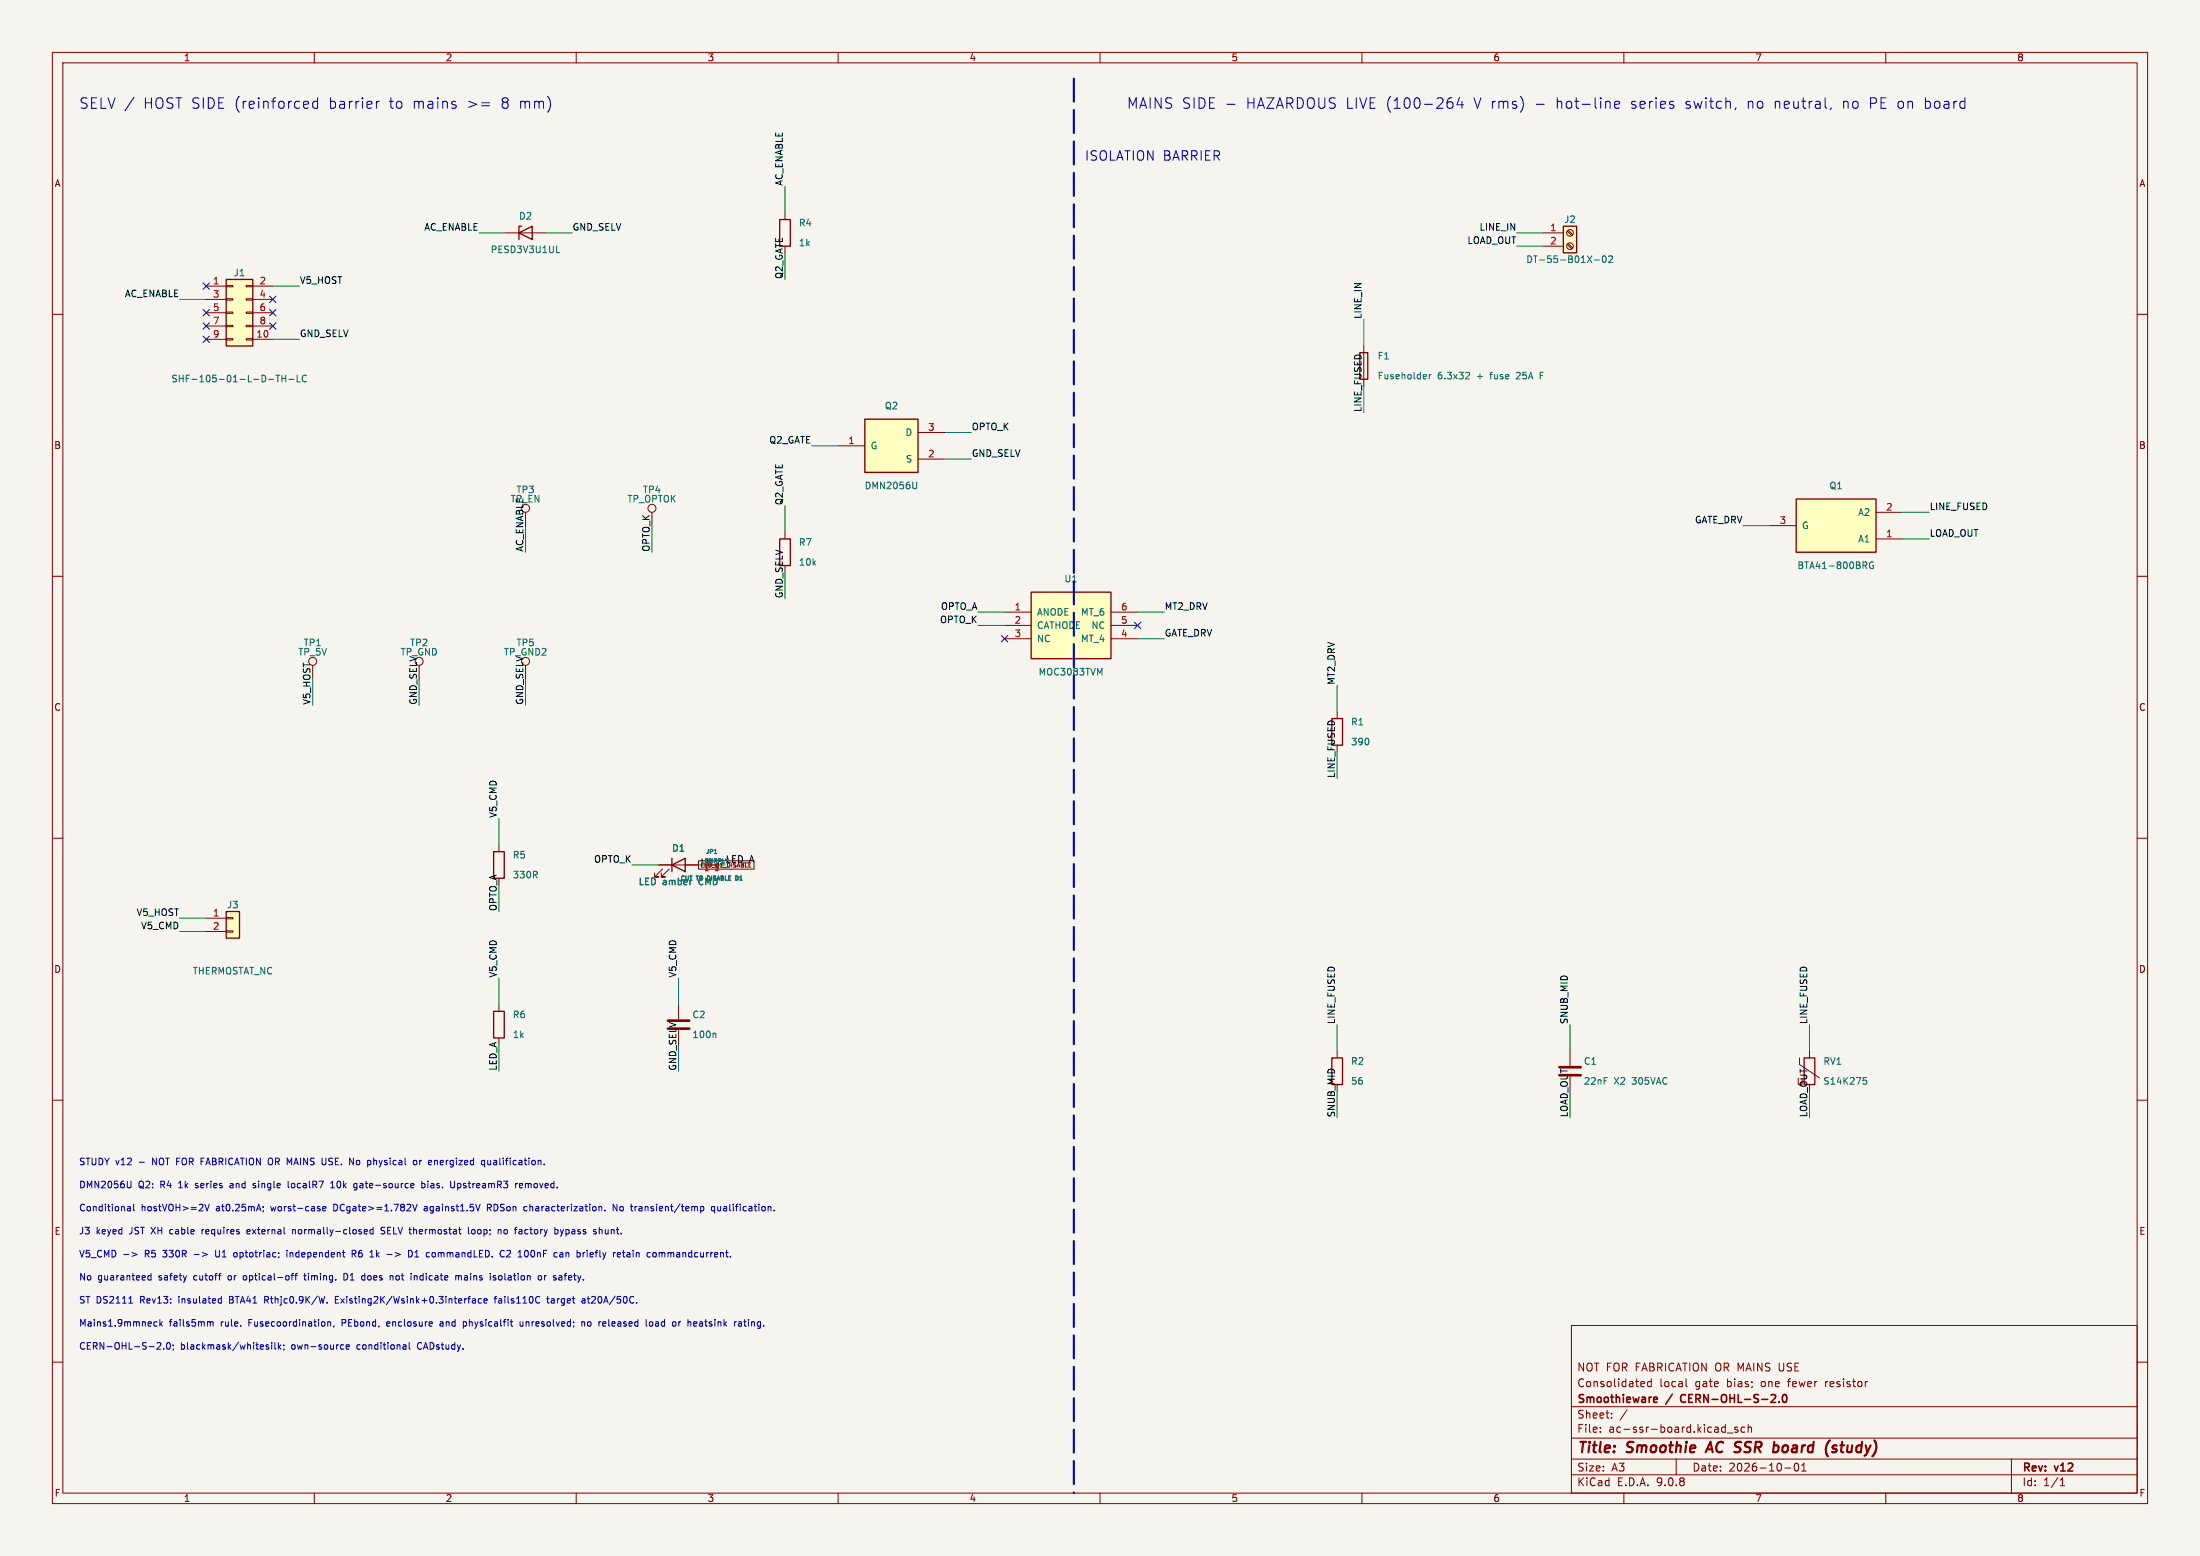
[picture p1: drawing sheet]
<svg xmlns="http://www.w3.org/2000/svg" width="420mm" height="297mm" viewBox="0 0 420 297" stroke-linecap="round" stroke-linejoin="round" font-family="sans-serif">
<path d="M0 0h420v297h-420z" fill="#f5f4ef" stroke="#f5f4ef" stroke-width=".19"/>
<g fill="none" stroke="#840000" stroke-width=".19">
<path d="M10 10h400v277h-400zM12 12h396v273h-396zM60 10v2M110 10v2M160 10v2M210 10v2M260 10v2M310 10v2M360 10v2M10 60h2M408 60h2M10 110h2"/>
<path d="M408 110h2M10 160h2M408 160h2M10 210h2M408 210h2M300 253h108v32h-108zM10 260h2M300 278.5h108M300 274.5h108M300 268.5h108M305.5 273.2v.2M305.5 272.5v.1"/>
<path d="M307.7 270.5v.2M307.7 269.8v.1M310.6 269.1l-1.3 1.9M313.7 263.7l.2 .3-.7 .2M313.9 264.6l-.2 .1M315.2 263.2v1.5M315.2 263.8l-.4-.1-.3 .3 .2 .6h.5M320 278.5v3M321.9 263.2v1.3l.2 .2M329.2 272.4l.2 .1M329.4 271.9v1.5M329.4 273.3l-.2 .1"/>
<path d="M329.7 273.5h1.2M331.7 272.5l-.3-.1-.2 .2v.2l.5 .2v.3h-.5M333.1 272.5l-.4-.1-.3 .3 .1 .6h.6M333.7 272.5l.2-.1 .4 .1 .1 .9M333.7 271.9v1.5M342.7 279.4l.2-.1a.8 .8 0 0 1 .5 .7 .8 .8 0 0 1-.5 .8l-.2-.2-.2-.4zM343.9 279.7l.5-.4v1.5M384 278.5v6.5M408 260h2M60 285v2M110 285v2M160 285v2"/>
<path d="M210 285v2M260 285v2M300 281.5h108M310 285v2M340.7 280.2h1.2M343.9 280.8h.9M360 285v2M393.3 283.6h.9M393.3 282.5l.4-.4v1.5"/>
<circle cx="124.5" cy="97" r=".76"/>
</g>
<path d="M326.5 275.2l-.9 2M349.3 274.9l-.1 .1M349.9 276.4l.5 .1 .2 .3-.1 .3-.6 .1M350.6 276a.5 .5 0 0 0-.8 .2" fill="none" stroke="#840000" stroke-width=".4"/>
<path d="M315.9 266.7l.4 .1 .1 .2-.7 .2M316.3 267.6l-.4 .1M321 266.4l-.2 .4 .2 .7M338 267.7h1M338.9 266.3v.5M339.6 267.5v.2M340.4 266.3l.2-.1a.8 .8 0 0 1 .5 .7 .8 .8 0 0 1-.5 .8l-.2-.2-.1-.4z" fill="none" stroke="#840000" stroke-width=".3"/>
<path d="M298.4 43.2h2.6v5.1h-2.6z" fill="#ffffc2"/>
<path d="M298.4 43.2h2.6v5.1h-2.6z" fill="none" stroke="#840000" stroke-width=".25"/>
<g fill="none" stroke="#840000" stroke-width=".19">
<path d="M294.6 44.5h3.8M294.6 47h3.8M299.2 44.1l.9 .9M299.2 46.7l.9 .8M299.4 43.9l.8 .9M299.4 46.5l.8 .8"/>
<circle cx="299.7" cy="44.4" r=".63"/>
<circle cx="299.7" cy="47" r=".63"/>
</g>
<path d="M304.4 49.6h.9M306 49l.2-.2a.68 .68 0 0 1 .4 .7 .68 .68 0 0 1-.4 .6l-.3-.5zM307.1 49l.5-.2 .2 .4-.8 .9h.8" fill="none" stroke="#006464" stroke-width=".19"/>
<path d="M196.8 113h15.3v12.7h-15.3z" fill="#ffffc2"/>
<path d="M259.6 67.3h1.5v5.1h-1.5zM196.8 113h15.3v12.7h-15.3z" fill="none" stroke="#840000" stroke-width=".25"/>
<path d="M260.3 66v6.4M191.8 116.8h5M191.8 119.4h5M212.1 116.8h5.1M212.1 119.4h5.1M191.8 121.9h5M212.1 121.9h5.1" fill="none" stroke="#840000" stroke-width=".19"/>
<path d="M272.9 71.5v.8M273.2 71.5l-.3 .2M280 71.1h.4l.1 .3-.7 .9h.7M294 71.7h.4M294.6 71.1h-.6v1.2" fill="none" stroke="#006464" stroke-width=".19"/>
<path d="M342.9 95.3h15.2v10.1h-15.2z" fill="#ffffc2"/>
<path d="M342.9 95.3h15.2v10.1h-15.2zM254.3 137.2h2v5h-2zM254.3 201.9h2v5.1h-2zM344.4 201.9h2.1v5.1h-2.1z" fill="none" stroke="#840000" stroke-width=".25"/>
<path d="M358.1 97.8h5.1M337.8 100.3h5.1M358.1 102.9h5.1M255.3 135.9v1.3M255.3 200.7v1.2M299.7 200.7v2.8M343.5 201.9v1.3l3.8 2.5M345.4 200.7v1.2" fill="none" stroke="#840000" stroke-width=".19"/>
<path d="M356 107.9l.4 .6M356.3 107.3l.1 .2-.1 .4M357.6 107.3a.59 .59 0 0 0-.7 .6 .59 .59 0 0 0 .7 .6l.1-.5h-.3M355.7 206.2h.4l.3 .2-.1 .5h-.6M355.7 205.7h.6" fill="none" stroke="#006464" stroke-width=".19"/>
<path d="M297.7 203.7h4.1M297.7 205.2h4.1" fill="none" stroke="#840000" stroke-width=".51"/>
<path d="M165.1 80h10.2v10.2h-10.2z" fill="#ffffc2"/>
<path d="M148.8 41.9h2.1v5.1h-2.1zM165.1 80h10.2v10.2h-10.2zM148.8 102.9h2.1v5.1h-2.1zM128.3 165.1l2.5-1.3v2.6zM128.3 163.8v2.6" fill="none" stroke="#840000" stroke-width=".25"/>
<g fill="none" stroke="#840000" stroke-width=".19">
<path d="M149.9 40.6v1.3M160 85.1h5.1M175.3 82.6h5M175.3 87.6h5M149.9 101.6v1.3M125.7 165.1h7.6M126.5 165.9l-1.5 1.5h.7h-.7v-.8M127.8 165.9l-1.6 1.5h.8h-.8v-.8M129.5 191.8v2.8"/>
<circle cx="100.3" cy="97" r=".76"/>
<circle cx="59.7" cy="126.2" r=".76"/>
<circle cx="80" cy="126.2" r=".76"/>
</g>
<path d="M175 92v1l-.1 .2-.4 .1M136.4 162.9h.4M140.8 167.2h-.3v.8h.3M136.5 197.2l.2 .2v.7" fill="none" stroke="#006464" stroke-width=".19"/>
<path d="M127.5 194.8h4.1M127.5 196.3h4.1" fill="none" stroke="#840000" stroke-width=".51"/>
<path d="M43.2 174h2.5v5.1h-2.5z" fill="#ffffc2"/>
<path d="M43.2 174h2.5v5.1h-2.5zM94.2 162.6h2.1v5h-2.1zM94.2 193h2.1v5.1h-2.1z" fill="none" stroke="#840000" stroke-width=".25"/>
<g fill="none" stroke="#840000" stroke-width=".19">
<path d="M39.4 175.3h3.8M39.4 177.8h3.8M43.2 175.1h1.2v.3h-1.2zM43.2 177.7h1.2v.2h-1.2zM95.2 161.3v1.3M95.2 191.8v1.2M95.2 198.1v1.3"/>
<circle cx="100.3" cy="126.2" r=".76"/>
</g>
<path d="M43.2 53.3h5.1v12.7h-5.1z" fill="#ffffc2"/>
<path d="M43.2 53.3h5.1v12.7h-5.1zM99.1 44.5l2.5-1.3v2.5zM99.6 43.2h-.5v2.5" fill="none" stroke="#840000" stroke-width=".25"/>
<g fill="none" stroke="#840000" stroke-width=".19">
<path d="M39.4 54.6h3.8M39.4 57.2h3.8M39.4 59.7h3.8M43.2 54.5h1.2v.2h-1.2zM43.2 57h1.2v.3h-1.2zM43.2 59.6h1.2v.2h-1.2zM47 54.5h1.3v.2h-1.3zM47 57h1.3v.3h-1.3zM47 59.6h1.3v.2h-1.3zM48.3 54.6h3.8M48.3 57.2h3.8M48.3 59.7h3.8"/>
<path d="M96.5 44.5h7.6M39.4 62.2h3.8M39.4 64.8h3.8M43.2 62.1h1.2v.3h-1.2zM43.2 64.6h1.2v.3h-1.2zM47 62.1h1.3v.3h-1.3zM47 64.6h1.3v.3h-1.3zM48.3 62.2h3.8M48.3 64.8h3.8M125.7 165.1h2.6M130.8 165.1h2.5M133.3 164.3h10.6v1.6h-10.6z"/>
</g>
<path d="M106.3 48.2h.6M51.3 72.4h1M52.7 71.6h.7M53 71.6v1.3M53.8 71.6v1.3M53.8 72.2h.7M54.5 71.6v1.3M55.2 72.4h.9M56.7 71.6v1.3h.6M58.5 71.7a.6 .6 0 0 0-.9 .5 .6 .6 0 0 0 .6 .7l.3-.1M136.4 162.9h.4M140.8 167.2h-.3v.8h.3" fill="none" stroke="#006464" stroke-width=".19"/>
<path d="M205 15v270" fill="none" stroke="#0000c2" stroke-width=".4" stroke-dasharray="4.4 1.6"/>
<g fill="none" stroke="#009600" stroke-width=".19">
<path d="M149.9 35.6v5M34.3 57.2h5.1M52.1 54.6h5M91.4 44.5h5.1M104.1 44.5h5.1M149.9 48.3v5M289.6 44.5h5M289.6 47h5M52.1 64.8h5M260.3 61v5M260.3 73.7v5M149.9 96.5v5.1"/>
<path d="M154.9 85.1h5.1M180.3 87.6h5.1M180.3 82.6h5.1M363.2 97.8h5.1M100.3 100.3v5.1M124.5 100.3v5.1M149.9 109.2v5.1M186.7 116.8h5.1M186.7 119.4h5.1M217.2 116.8h5M332.7 100.3h5.1M363.2 102.9h5.1"/>
<path d="M59.7 129.5v5.1M80 129.5v5.1M100.3 129.5v5.1M217.2 121.9h5M255.3 130.8v5.1M95.2 156.2v5.1M255.3 143.5v5.1M34.3 175.3h5.1M34.3 177.8h5.1M95.2 168.9v5.1M120.6 165.1h5.1M95.2 186.7v5.1"/>
<path d="M95.2 199.4v5.1M129.5 186.7v5.1M129.5 199.4v5.1M255.3 195.6v5.1M299.7 195.6v5.1M345.4 195.6v5.1M255.3 208.3v5.1M299.7 208.3v5.1M345.4 208.3v5.1"/>
</g>
<g fill="none" stroke="#000084" stroke-width=".19">
<path d="M38.8 54l1.2 1.2M38.8 59.1l1.2 1.2M40 54l-1.2 1.2M40 59.1l-1.2 1.2M51.5 56.5l1.2 1.3M51.5 59.1l1.2 1.2M52.7 56.5l-1.2 1.3M52.7 59.1l-1.2 1.2M38.8 61.6l1.2 1.2M38.8 64.2l1.2 1.2M40 61.6l-1.2 1.2M40 64.2l-1.2 1.2"/>
<path d="M51.5 61.6l1.2 1.2M52.7 61.6l-1.2 1.2M216.6 118.8l1.2 1.2M217.8 118.8l-1.2 1.2M191.2 121.3l1.2 1.2M192.4 121.3l-1.2 1.2"/>
</g>
<g fill="none" stroke="#0000c2" stroke-width=".19">
<path d="M25.6 18.6l-1.7 2.5M58.8 19.4l.1 .4-.9 .2M60.6 19.4l-.5-.1-.4 .4v.6l.2 .3h.7M60.6 18.7v2M71.9 19.3v1.4M72.4 19.3l-.3 .1-.2 .3M234.2 19.9h1.6M276.6 19.4l.6 .1 .2 .3-.1 .7-.3 .2h-.4M277.2 18.7l-.6 .1M278.6 18.6l-.5 1.4h1.3M279.1 19.3v1.4M307.1 19.3l.3 .3v1.1"/>
<path d="M308.2 20l1-.2-.1-.4-.6-.1-.3 .3 .1 1h.8M331.4 20.6l-.2 .4M349.6 20.6l-.2 .4M23.6 239.4h1M24.3 230.9l.2 .2h.4M24.4 230.3h.4l.1 .8M24.9 230.6h-.4l-.2 .2M25 225.5v1l-.1 .2h-.4M25.2 239.1l1 .3-1 .4M25.5 229.9v1l.2 .2M38.6 234.7v.8M38.8 234.7l-.2 .2"/>
<path d="M39.1 229.9l.4 1.2 .5-1.2M41.2 238.7v1l.2 .2M44.1 225.9h-.2M44.1 226.2l-.2 .2 .2 .3M45 239.1h-.3l-.1 .2 .1 .5 .3 .1M47.6 234.7l-.4 .2v.6h.4M47.8 235l-.6 .1M48.3 226.7h.4M48.7 225.9l-.4 .2 .1 .1 .3 .1M50.2 230.3v.2M50.3 231.1l-.1 .2M53.2 239.1v.2"/>
<path d="M53.3 239.9l-.1 .2M54.8 238.7v.1M54.8 239.1v.8M55 225.5v1l.2 .2M55.9 234.8l.3-.1 .2 .2M55.9 234.7v.8M61.1 230.8v.3M61.6 230.7l.6-.1v-.3h-.4l-.2 .2 .1 .6h.5M62.2 221.1v1l-.2 .2M63.1 226.7h.7M63.1 225.8l.4-.3v1.2M66.7 221.1l.8 1.2v-1.2"/>
<path d="M67.2 239.3h.6l.2-.2-.1-.3-.7-.1v1.2M67.5 239.3l.5 .6M67.8 225.9h.3M68.1 226.7h-.3M68.1 225.9v1l-.1 .2-.3 .1M69.7 234.7h.4v.3l-.6 .1M70.1 235.5h-.4M70.6 239.9h.7M71.2 234.7h-.3l-.3 .2 .1 .6h.5M71.2 234.3v1.2M73.5 234.3h-.5l-.2 .1v.3l.5 .3 .2 .3-.3 .2h-.5M73.9 239.4h1"/>
<path d="M77.6 231.1h.8M78 238.7a.64 .64 0 0 1 .7 .6 .64 .64 0 0 1-.7 .6zM78.4 230v.4M78.8 229.9l.4 1.2 .4-1.2M78.8 225.9l.2 .3-.6 .1M79 226.7h-.2M79 221.6l.1-.1 .4 .1 .1 .5-.2 .2h-.3l-.1-.1zM79.2 239.9h.7M79.4 238.8l-.2 .2M80.1 221.5v.8M80.4 221.5l-.3 .2M80.5 225.9h.4l.2 .2-.1 .6h-.5"/>
<path d="M80.5 225.5v1.2M81.1 230.3h-.1M81.1 230.6l-.1 .2 .1 .3M81.7 225.5v.1M83 239.1h-.3l-.2 .2v.5l.2 .1h.3M83.4 221.5h-.3l-.1 .1M86.8 225.5v1l-.2 .2h-.3M87.4 225.9v1.3M87.4 226.7h.1M87.5 225.9h-.1M89.4 234.3v1l.2 .2M90.6 234.7h-.3l-.3 .2 .1 .5 .2 .1h.3"/>
<path d="M91.7 229.9l-.5 1.2M92.1 221.5h.4M92.5 222.3h-.4M92.5 221.5v1.3M93.1 230.5h.4M93.1 221.5l.1 .8h.3l.2-.1M93.4 230.5l.4 .6M93.5 229.9h-.4v1.2M95.3 234.7l.4 .2v.6M95.6 239.7l.3 .2 .4-.1M96.3 238.8l-.4-.1-.3 .1M96.4 234.7l-.2 .2v.4l.2 .2"/>
<path d="M97.3 238.7h-.4l-.2 .1M97.4 239.2l-.7 .7h.8M98.4 225.9v.8M98.8 225.9l-.4 .2M99.2 226.3l.6-.1-.1-.3h-.4l-.1 .2v.6h.5M99.5 234.7l.1 .2v.6M99.6 235.5h-.4M99.6 235h-.4M100.1 231l.1 .1h.4M100.6 238.7a.79 .79 0 0 1 0 1.2M100.6 230.3h-.4l-.1 .1M106.3 234.7l.2 .2v.4l-.2 .2"/>
<path d="M106.9 239.1h.5v.8M106.9 239.9h.5M107 234.7l.3 .8M107.3 235.5l-.3 .5M107.4 239.4l-.5 .1M107.6 234.7l-.3 .8M112.1 238.7v.1M112.1 239.1v.8M114.4 234.8l.2-.1h.3v.8M114.4 234.3v1.2M114.5 230.3l.4 .2v.6M115.5 231v.1"/>
<path d="M117.8 229.9v1.2l-.7-1.2v1.2M118.3 239.1l.2 .3-.7 .1M118.4 239.9h-.1M118.8 239.1h.5M119 238.7v1l.3 .2M119.7 239.5v.4M121.2 230.3v.8M121.4 230.3l-.2 .2M125 239.1l.3 .2v.4l-.3 .2M125.8 239.1v.8M126.3 239.1h-.3l-.2 .1M133.8 230.3h.3l.3 .2-.2 .6h-.4"/>
<path d="M133.8 230.3v1.3M136.4 230.3h-.3l-.3 .2 .1 .6h.5M136.4 230.3v1.3M147.8 231v.1M24.6 248.7h.7M28.8 243.1v1.2M28.8 243.5h-.3l-.3 .2 .1 .6h.5M29.4 253l.2 .1h.4M30 252.3h-.4l-.2 .1M30 256.4l.5-.1 .2 .3-.8 .9h.8M30.5 251.9v1.2M30.6 252.6l.4 .5"/>
<path d="M31 252.3l-.5 .5M31.2 257.4v.1M31.9 256.4l.2-.1a.68 .68 0 0 1 .4 .6 .68 .68 0 0 1-.4 .6l-.3-.5zM33.1 256.7v.2M33.1 257.5l-.1 .2M39.8 252.3l.3 .2M40.1 252.5l.2-.2h.3l.1 .8M40.1 252.5v.6M41.7 243.5h.5M41.9 247.9h.4M42.1 243.1h.1M42.3 248.7h-.4"/>
<path d="M42.3 247.5v1.2M46.5 243.5l-.1 .2 .1 .6M50.5 248.1h.5M50.8 257l.5 .3v.2h-.4M50.8 256.7h.5M51 247.5h-.5v1.2M51.9 256.3v.1M51.9 256.7v.8M52.5 256.3v1l.2 .2M53.1 256.3v1.2M53.3 257l.3 .5M53.6 256.7l-.5 .5"/>
<path d="M54.2 256.7v.2M54.2 257.5l-.1 .2M55.6 243.5h.4M56 243.1l-.3 .1v1.1M56.3 243.5h.5M56.8 243.1l-.3 .1v1.1M58 243.5h.5M58.2 243.1v1l.3 .2M62 247.5l-.3 1.2M62.5 248.6v.1M62.6 252.4l.2-.1h.3v.8M62.6 252.3v.8"/>
<path d="M63.8 253.1l-.1 .2M64 248.1h.4M64.6 247.5h-.6v1.2h.6M65.2 256.7h.4M65.6 257.5h-.4M66.1 257.1l.6-.1-.1-.3h-.3l-.2 .2v.6h.5M66.3 243.2l-.6-.1v1.2l.6-.2M69.2 244.3h.4M69.2 243.5h.4M69.6 243.1v1.2M74 252.3l-.2 .2v.4l.2 .2M74.4 252.6l-.6 .1"/>
<path d="M74.7 243.5l.3 .2v.6M77.3 256.7l.2 .2v.6M77.5 257.5h-.4M77.5 257h-.4M78.1 256.3v1l.2 .2M79.1 243.6l.3-.1 .2 .2M79.1 243.5v.8M84.4 252.3h-.4M84.5 252.6h-.3l-.2 .2v.3h.5M87 243.6l.4-.1 .1 .2M87 243.5v.8M87.5 243.7l.2-.2h.3l.1 .8"/>
<path d="M87.5 243.7v.6M88.5 252.3h.3l.2 .1M88.5 252.3v1.3M89 253l-.2 .1h-.3M89.3 247.9h.5M89.8 247.5l-.3 .1v1.1M90.2 247.9h.5l.1 .8M90.8 248.2h-.5l-.1 .2 .1 .3h.5M91.9 247.9h-.4l-.2 .2 .1 .6h.5M92.4 248.3l.6-.1-.1-.3h-.3l-.2 .2v.6h.5M94.3 247.9h.5M94.6 243.5h-.3l-.2 .2 .1 .1 .4 .2v.3h-.5"/>
<path d="M94.8 247.5l-.3 .1v1.1M97.4 252.3h.5M97.8 253.1h.1M99.3 252.3v.8h.3l.2-.1M99.8 252.3v.8M102.8 243.6l.2-.1 .3 .1 .1 .5-.1 .2h-.3l-.2-.1zM103.9 243.5v.8M104.3 243.5l-.4 .2M104.4 247.9h.4M104.5 247.5v1l.3 .2M107.2 243.5l.1 .8M107.3 244.3h-.2"/>
<path d="M107.3 243.8h-.2M111.1 252.4l.2-.1h.3v.8M111.1 252.3v.8M111.1 247.9h.5l.1 .8M111.7 248.2h-.4l-.2 .2 .2 .3h.4M115.5 252.3l-.4 .2v.6h.4M115.7 252.6l-.6 .1M123.4 251.9v1l.1 .2M124.1 252.3h.3l.2 .2v.4l-.2 .2h-.3l-.1-.2zM129.6 252.3v.8M129.9 252.3l-.3 .2M132.6 252.3h.4v.3l-.6 .1"/>
<path d="M133 253.1h-.4M141 252.3h.5l.1 .8M141.6 252.6h-.5l-.2 .2 .2 .3h.5M142 252.3h.5M142.2 251.9v1.2"/>
</g>
<g font-size="2.8" fill="#0000c2">
<text x="15" y="21">SELV /</text>
<text x="27.3" y="21">HOST SIDE (reinforced</text>
<text x="62.8" y="21">barrier</text>
<text x="74.4" y="21">to</text>
<text x="78.9" y="21">mains</text>
<text x="89.4" y="21">&gt;=</text>
<text x="95.9" y="21">8 mm)</text>
<text x="215" y="21">MAINS SIDE -</text>
<text x="237.8" y="21">HAZARDOUS LIVE (100-264</text>
<text x="281.4" y="21">V rms)</text>
<text x="293.2" y="21">-</text>
<text x="297.2" y="21">hot-line</text>
<text x="311.6" y="21">series</text>
<text x="322" y="21">switch,</text>
<text x="333.9" y="21">no</text>
<text x="339.1" y="21">neutral,</text>
<text x="352.2" y="21">no</text>
<text x="357.4" y="21">PE on</text>
<text x="368" y="21">board</text>
</g>
<g font-size="2.8" fill="#840000">
<text x="301" y="277.9">Title:</text>
<text x="310.6" y="277.9">Smoothie</text>
<text x="326.8" y="277.9">AC SSR</text>
<text x="341" y="277.9">board</text>
<text x="351.8" y="277.9">(study)</text>
</g>
<text font-size="2.5" fill="#0000c2" x="207" y="30.9">ISOLATION BARRIER</text>
<g font-size="2.1" fill="#840000">
<text x="301" y="262">NOT FOR FABRICATION OR MAINS USE</text>
<text x="301" y="268.2">Smoothieware</text>
<text x="301" y="265">Consolidated</text>
<text x="316.8" y="265">local</text>
<text x="318.2" y="268.2">/</text>
<text x="321.5" y="268.2">CERN-OHL-S-2.0</text>
<text x="323.7" y="265">gate</text>
<text x="329.8" y="265">bias;</text>
<text x="336.5" y="265">one</text>
<text x="341.8" y="265">fewer</text>
<text x="349" y="265">resistor</text>
<text x="301" y="273.7">File:</text>
<text x="301" y="271">Sheet:</text>
<text x="307.1" y="273.7">ac-ssr-board.kicad_sch</text>
<text x="301" y="281.1">Size:</text>
<text x="307.6" y="281.1">A3</text>
<text x="323" y="281.1">Date:</text>
<text x="330" y="281.1">2026-10-01</text>
<text x="386" y="281.3">Rev:</text>
<text x="392.4" y="281.3">v12</text>
<text x="301" y="283.9">KiCad</text>
<text x="308.7" y="283.9">E.D.A.</text>
<text x="316.3" y="283.9">9.0.8</text>
<text x="386" y="283.9">Id:</text>
<text x="390.1" y="283.9">1/1</text>
</g>
<g font-size="1.8" fill="#840000">
<text x="35" y="11.9">1</text>
<text x="85" y="11.9">2</text>
<text x="135" y="11.9">3</text>
<text x="185" y="11.9">4</text>
<text x="235" y="11.9">5</text>
<text x="285" y="11.9">6</text>
<text x="335" y="11.9">7</text>
<text x="385" y="11.9">8</text>
<text x="10.3" y="35.9">A</text>
<text x="408.3" y="35.9">A</text>
<text x="10.3" y="85.9">B</text>
<text x="408.2" y="85.9">B</text>
<text x="10.3" y="135.9">C</text>
<text x="408.2" y="135.9">C</text>
<text x="10.3" y="185.9">D</text>
<text x="408.2" y="185.9">D</text>
<text x="10.3" y="235.9">E</text>
<text x="408.3" y="235.9">E</text>
<text x="10.3" y="285.9">F</text>
<text x="35" y="286.9">1</text>
<text x="85" y="286.9">2</text>
<text x="135" y="286.9">3</text>
<text x="185" y="286.9">4</text>
<text x="235" y="286.9">5</text>
<text x="285" y="286.9">6</text>
<text x="335" y="286.9">7</text>
<text x="385" y="286.9">8</text>
<text x="408.3" y="285.9">F</text>
</g>
<g font-size="1.8" fill="#0f0f0f">
<text x="149.5" y="35.6" transform="rotate(-90 149.5 35.6)">AC_ENABLE</text>
<text x="80.9" y="44.1">AC_ENABLE</text>
<text x="109.2" y="44.1">GND_SELV</text>
<text x="280" y="46.6">LOAD_OUT</text>
<text x="282.3" y="44.1">LINE_IN</text>
<text x="149.5" y="53.3" transform="rotate(-90 149.5 53.3)">Q2_GATE</text>
<text x="23.7" y="56.8">AC_ENABLE</text>
<text x="57.1" y="54.3">V5_HOST</text>
<text x="57.1" y="64.4">GND_SELV</text>
<text x="260" y="61" transform="rotate(-90 260 61)">LINE_IN</text>
<text x="185.4" y="82.2">OPTO_K</text>
<text x="260" y="78.7" transform="rotate(-90 260 78.7)">LINE_FUSED</text>
<text x="146.8" y="84.7">Q2_GATE</text>
<text x="185.4" y="87.3">GND_SELV</text>
<text x="97.4" y="96.1">TP_EN</text>
<text x="149.5" y="96.5" transform="rotate(-90 149.5 96.5)">Q2_GATE</text>
<text x="323.5" y="100">GATE_DRV</text>
<text x="368.3" y="97.4">LINE_FUSED</text>
<text x="100" y="105.4" transform="rotate(-90 100 105.4)">AC_ENABLE</text>
<text x="124.1" y="105.4" transform="rotate(-90 124.1 105.4)">OPTO_K</text>
<text x="368.3" y="102.5">LOAD_OUT</text>
<text x="149.5" y="114.3" transform="rotate(-90 149.5 114.3)">GND_SELV</text>
<text x="179.4" y="119">OPTO_K</text>
<text x="179.5" y="116.5">OPTO_A</text>
<text x="222.2" y="116.5">MT2_DRV</text>
<text x="76.4" y="125.3">TP_GND</text>
<text x="96.1" y="125.3">TP_GND2</text>
<text x="222.2" y="121.6">GATE_DRV</text>
<text x="254.9" y="130.8" transform="rotate(-90 254.9 130.8)">MT2_DRV</text>
<text x="59.3" y="134.6" transform="rotate(-90 59.3 134.6)">V5_HOST</text>
<text x="79.7" y="134.6" transform="rotate(-90 79.7 134.6)">GND_SELV</text>
<text x="100" y="134.6" transform="rotate(-90 100 134.6)">GND_SELV</text>
<text x="254.9" y="148.6" transform="rotate(-90 254.9 148.6)">LINE_FUSED</text>
<text x="94.9" y="156.2" transform="rotate(-90 94.9 156.2)">V5_CMD</text>
<text x="113.3" y="164.8">OPTO_K</text>
<text x="138.4" y="164.8">LED_A</text>
<text x="94.9" y="174" transform="rotate(-90 94.9 174)">OPTO_A</text>
<text x="26" y="174.9">V5_HOST</text>
<text x="26.8" y="177.5">V5_CMD</text>
<text x="94.9" y="186.7" transform="rotate(-90 94.9 186.7)">V5_CMD</text>
<text x="129.2" y="186.7" transform="rotate(-90 129.2 186.7)">V5_CMD</text>
<text x="254.9" y="195.6" transform="rotate(-90 254.9 195.6)">LINE_FUSED</text>
<text x="299.4" y="195.6" transform="rotate(-90 299.4 195.6)">SNUB_MID</text>
<text x="345.1" y="195.6" transform="rotate(-90 345.1 195.6)">LINE_FUSED</text>
<text x="94.9" y="204.5" transform="rotate(-90 94.9 204.5)">LED_A</text>
<text x="129.2" y="204.5" transform="rotate(-90 129.2 204.5)">GND_SELV</text>
<text x="342.9" y="207.4">U</text>
<text x="254.9" y="213.4" transform="rotate(-90 254.9 213.4)">SNUB_MID</text>
<text x="299.4" y="213.4" transform="rotate(-90 299.4 213.4)">LOAD_OUT</text>
<text x="345.1" y="213.4" transform="rotate(-90 345.1 213.4)">LOAD_OUT</text>
</g>
<g font-size="1.8" fill="#006464">
<text x="99" y="42.1">D2</text>
<text x="152.4" y="43.4">R4</text>
<text x="152.4" y="47.2">1k</text>
<text x="298.5" y="42.8">J2</text>
<text x="44.5" y="52.9">J1</text>
<text x="93.6" y="48.5">PESD3V3U1UL</text>
<text x="291.3" y="50.4">DT-55-B01X-02</text>
<text x="262.9" y="68.8">F1</text>
<text x="32.6" y="73.2">SHF-105-01-L-D-TH-LC</text>
<text x="262.9" y="72.6">Fuseholder</text>
<text x="274.4" y="72.6">6.3x32</text>
<text x="282.1" y="72.6">+</text>
<text x="284.8" y="72.6">fuse</text>
<text x="290" y="72.6">25A</text>
<text x="168.8" y="78.3">Q2</text>
<text x="172.8" y="83.4">D</text>
<text x="166.1" y="86">G</text>
<text x="172.8" y="88.5">S</text>
<text x="98.5" y="94.3">TP3</text>
<text x="122.6" y="94.3">TP4</text>
<text x="165" y="93.6">DMN2056U</text>
<text x="349.1" y="93.6">Q1</text>
<text x="119.7" y="96.1">TP_OPTOK</text>
<text x="343.9" y="101.2">G</text>
<text x="354.6" y="98.7">A2</text>
<text x="152.4" y="104.4">R7</text>
<text x="354.6" y="103.7">A1</text>
<text x="152.4" y="108.2">10k</text>
<text x="203.1" y="111.4">U1</text>
<text x="343" y="108.8">BTA41-800BRG</text>
<text x="197.9" y="117.7">ANODE</text>
<text x="206.3" y="117.7">MT_6</text>
<text x="56.8" y="125.3">TP_5V</text>
<text x="57.9" y="123.5">TP1</text>
<text x="78.2" y="123.5">TP2</text>
<text x="98.5" y="123.5">TP5</text>
<text x="197.9" y="120.2">CATHODE</text>
<text x="197.9" y="122.8">NC</text>
<text x="206.3" y="122.8">MT_4</text>
<text x="208.3" y="120.2">NC</text>
<text x="198.2" y="129.1">MOC3083TVM</text>
<text x="257.8" y="138.7">R1</text>
<text x="257.8" y="142.5">390</text>
<text x="97.8" y="164.1">R5</text>
<text x="97.8" y="167.9">330R</text>
<text x="128.2" y="162.8">D1</text>
<text x="43.3" y="173.6">J3</text>
<text x="121.8" y="169.2">LED amber</text>
<text x="133.5" y="169.2">CMD</text>
<text x="36.7" y="186.2">THERMOSTAT_NC</text>
<text x="97.8" y="194.5">R6</text>
<text x="132.1" y="194.5">C2</text>
<text x="97.8" y="198.3">1k</text>
<text x="132.1" y="198.3">100n</text>
<text x="257.8" y="203.4">R2</text>
<text x="302.3" y="203.4">C1</text>
<text x="348" y="203.4">RV1</text>
<text x="257.8" y="207.2">56</text>
<text x="302.3" y="207.2">22nF</text>
<text x="308.1" y="207.2">X2</text>
<text x="311.7" y="207.2">305VAC</text>
<text x="348" y="207.2">S14K275</text>
</g>
<g font-size="1.8" fill="#a90000">
<text x="295.8" y="44.2">1</text>
<text x="295.8" y="46.7">2</text>
<text x="40.6" y="54.4">1</text>
<text x="40.6" y="56.9">3</text>
<text x="40.6" y="59.4">5</text>
<text x="49.5" y="54.4">2</text>
<text x="49.5" y="56.9">4</text>
<text x="49.5" y="59.4">6</text>
<text x="40.6" y="62">7</text>
<text x="40.6" y="64.5">9</text>
<text x="48.9" y="64.5">10</text>
<text x="49.5" y="62">8</text>
<text x="177.1" y="82.3">3</text>
<text x="161.9" y="84.8">1</text>
<text x="177.1" y="87.4">2</text>
<text x="339.7" y="100.1">3</text>
<text x="360" y="97.5">2</text>
<text x="360" y="102.6">1</text>
<text x="193.6" y="116.6">1</text>
<text x="193.6" y="119.1">2</text>
<text x="213.9" y="116.6">6</text>
<text x="213.9" y="119.1">5</text>
<text x="193.6" y="121.7">3</text>
<text x="213.9" y="121.7">4</text>
<text x="40.6" y="175">1</text>
<text x="40.6" y="177.5">2</text>
</g>
<g font-size="1.8" fill="#0000c2">
<text x="15" y="222.6">STUDY v12</text>
<text x="15" y="227">DMN2056U</text>
<text x="26.4" y="227">Q2:</text>
<text x="26.6" y="222.6">-</text>
<text x="29.3" y="222.6">NOT FOR FABRICATION OR MAINS</text>
<text x="30.7" y="227">R4</text>
<text x="34.4" y="227">1k</text>
<text x="37.8" y="227">series</text>
<text x="44.6" y="227">and</text>
<text x="49.2" y="227">single</text>
<text x="56" y="227">localR7</text>
<text x="62.7" y="222.6">USE.</text>
<text x="64.4" y="227">10k</text>
<text x="68.2" y="222.6">No</text>
<text x="69" y="227">gate-source</text>
<text x="71.8" y="222.6">physical</text>
<text x="80.8" y="222.6">or</text>
<text x="82.2" y="227">bias.</text>
<text x="83.9" y="222.6">energized</text>
<text x="87.9" y="227">UpstreamR3</text>
<text x="94.2" y="222.6">qualification.</text>
<text x="100.5" y="227">removed.</text>
<text x="15" y="231.4">Conditional</text>
<text x="26.9" y="231.4">hostVOH&gt;=2V</text>
<text x="41.4" y="231.4">at0.25mA;</text>
<text x="52" y="231.4">worst-case</text>
<text x="64.1" y="231.4">DCgate&gt;=1.782V</text>
<text x="81.6" y="231.4">against1.5V</text>
<text x="93.9" y="231.4">RDSon</text>
<text x="101.1" y="231.4">characterization.</text>
<text x="118.3" y="231.4">No</text>
<text x="121.9" y="231.4">transient/temp</text>
<text x="137.5" y="231.4">qualification.</text>
<text x="15" y="235.8">J3</text>
<text x="18.3" y="235.8">keyed</text>
<text x="24.8" y="235.8">JST XH</text>
<text x="32.9" y="235.8">cable</text>
<text x="39.2" y="235.8">requires</text>
<text x="48" y="235.8">external</text>
<text x="56.9" y="235.8">normally-closed</text>
<text x="74" y="235.8">SELV thermostat</text>
<text x="91.1" y="235.8">loop;</text>
<text x="96.9" y="235.8">no</text>
<text x="100.4" y="235.8">factory</text>
<text x="108.2" y="235.8">bypass</text>
<text x="115.8" y="235.8">shunt.</text>
<text x="15" y="240.2">V5_CMD</text>
<text x="15" y="244.6">No</text>
<text x="18.7" y="244.6">guaranteed</text>
<text x="27.7" y="240.2">R5</text>
<text x="30.4" y="244.6">safety</text>
<text x="31.4" y="240.2">330R</text>
<text x="37.3" y="244.6">cutoff</text>
<text x="37.5" y="240.2">-&gt;</text>
<text x="41.8" y="240.2">U1</text>
<text x="44" y="244.6">or</text>
<text x="45.5" y="240.2">optotriac;</text>
<text x="47.1" y="244.6">optical-off</text>
<text x="55.8" y="240.2">independent</text>
<text x="59" y="244.6">timing.</text>
<text x="66.7" y="244.6">D1</text>
<text x="68.5" y="240.2">R6</text>
<text x="70.3" y="244.6">does</text>
<text x="72.1" y="240.2">1k</text>
<text x="75.5" y="240.2">-&gt;</text>
<text x="75.9" y="244.6">not</text>
<text x="79.8" y="240.2">D1</text>
<text x="80.1" y="244.6">indicate</text>
<text x="83.5" y="240.2">commandLED.</text>
<text x="88.8" y="244.6">mains</text>
<text x="95.6" y="244.6">isolation</text>
<text x="97.8" y="240.2">C2</text>
<text x="101.4" y="240.2">100nF</text>
<text x="105" y="244.6">or</text>
<text x="108.1" y="244.6">safety.</text>
<text x="108.5" y="240.2">can</text>
<text x="113" y="240.2">briefly</text>
<text x="120.2" y="240.2">retain</text>
<text x="126.8" y="240.2">commandcurrent.</text>
<text x="15" y="249">ST DS2111</text>
<text x="26.8" y="249">Rev13:</text>
<text x="34.4" y="249">insulated</text>
<text x="44.2" y="249">BTA41</text>
<text x="51.2" y="249">Rthjc0.9K/W.</text>
<text x="64.8" y="249">Existing2K/Wsink+0.3interface</text>
<text x="95.5" y="249">fails110C</text>
<text x="105.8" y="249">target</text>
<text x="112.6" y="249">at20A/50C.</text>
<text x="15" y="253.4">Mains1.9mmneck</text>
<text x="15" y="257.8">CERN-OHL-S-2.0;</text>
<text x="32.3" y="253.4">fails5mm</text>
<text x="34.4" y="257.8">blackmask/whitesilk;</text>
<text x="42.3" y="253.4">rule.</text>
<text x="47.7" y="253.4">Fusecoordination,</text>
<text x="55.7" y="257.8">own-source</text>
<text x="65.7" y="253.4">PEbond,</text>
<text x="68.4" y="257.8">conditional</text>
<text x="74.5" y="253.4">enclosure</text>
<text x="80.2" y="257.8">CADstudy.</text>
<text x="84.9" y="253.4">and</text>
<text x="89.5" y="253.4">physicalfit</text>
<text x="100.5" y="253.4">unresolved;</text>
<text x="112.5" y="253.4">no</text>
<text x="116" y="253.4">released</text>
<text x="125.2" y="253.4">load</text>
<text x="130.5" y="253.4">or</text>
<text x="133.6" y="253.4">heatsink</text>
<text x="142.7" y="253.4">rating.</text>
</g>
<g font-size="1.1" fill="#a90000">
<text x="133.6" y="165.8">LED_D1_DISABLE</text>
<text x="134.4" y="166.6">1</text>
<text x="136.3" y="166.6">2</text>
</g>
<g font-size="1.1" fill="#006464">
<text x="133.7" y="164.8">LED</text>
<text x="134.4" y="164.8">SUPPLY</text>
<text x="134.7" y="163.2">JP1</text>
<text x="129.8" y="168.3">CUT</text>
<text x="133" y="168.3">TO</text>
<text x="135.3" y="168.3">DISABLE</text>
<text x="141" y="168.3">D1</text>
</g>
</svg>
